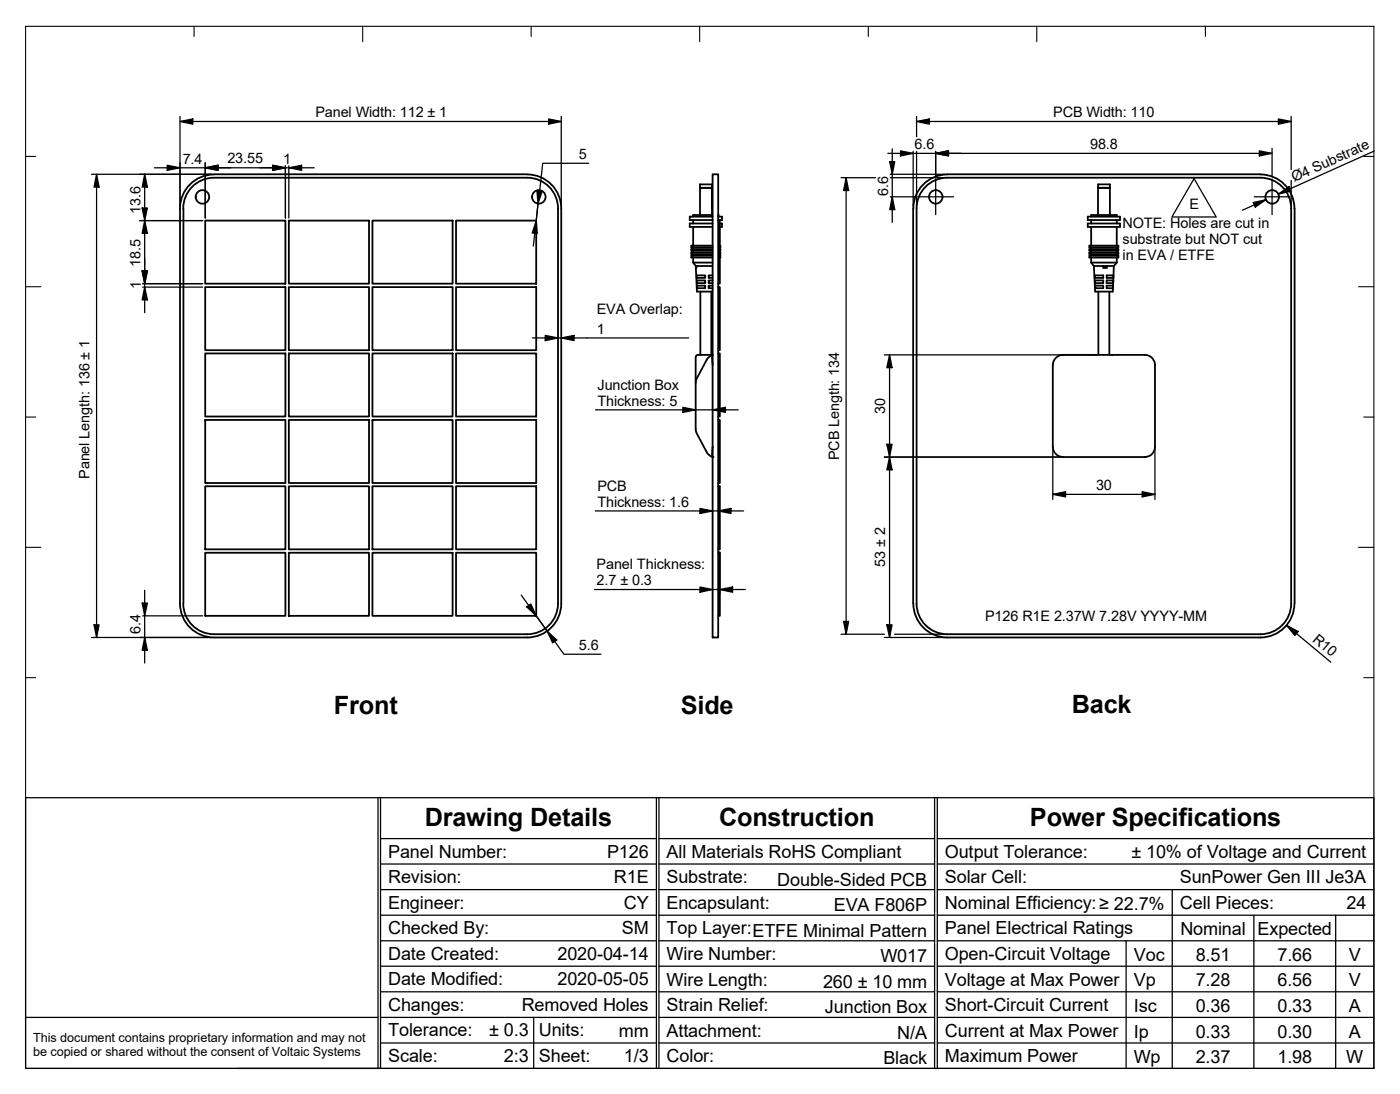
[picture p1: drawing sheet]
<svg xmlns="http://www.w3.org/2000/svg" width="274mm" height="214mm" viewBox="0 0 274 214" stroke-linecap="round" stroke-linejoin="round" font-family="sans-serif">
<!-- layer: Visible (ISO) -->
<g fill="none" stroke="#000" stroke-width=".35">
<path d="M41.9 34.1a6.6 6.6 0 0 0-6.7 6.7v77.3a6.6 6.6 0 0 0 6.7 6.7h61.3a6.6 6.6 0 0 0 6.7-6.7v-77.3M41.9 34.1h61.3M103.2 34.1a6.6 6.6 0 0 1 6.7 6.7M137.1 36.8h2.3M137.1 36.8h.1M139.3 36.8h.1M139.5 34.1h1.1v90.7h-1.1zM185.5 34.1h61.3M185.5 34.1a6.6 6.6 0 0 0-6.7 6.7v77.3a6.7 6.7 0 0 0 6.7 6.7h61.3a6.6 6.6 0 0 0 6.6-6.7l.1-77.3M215 36.8h2.3M215 36.8h.1M217.2 36.8h.1"/>
<path d="M246.8 34.1a6.6 6.6 0 0 1 6.6 6.7M35.9 40.8a6 6 0 0 1 6-6h61.3a6 6 0 0 1 6.1 6M35.9 40.8v77.3M40.2 43.2h15.7v12.3h-15.7zM40.2 56.2h15.7v12.3h-15.7zM56.6 56.2h15.6v12.3h-15.6zM56.6 43.2h15.6v12.3h-15.6zM72.9 43.2h15.7v12.3h-15.7zM72.9 56.2h15.7v12.3h-15.7zM89.3 56.2h15.7v12.3h-15.7zM89.3 43.2h15.7v12.3h-15.7zM109.3 40.8v77.3a6 6 0 0 1-6.1 6h-61.3a6 6 0 0 1-6-6"/>
<path d="M135.7 50.4v1l.5 .7M135.7 51.4h3.8M135.7 43.1v.6M135.7 44.4v3.7M135.7 48.4v.4M135.7 49.1v.3M135.7 49.7v.4M136.2 52.1l.1 .3M136.2 52.1v.3M136.2 52.4l.3 4.7h3M136.3 52.1h3.2M136.3 52.1v.3h-.1"/>
<path d="M136.4 53.9h1.7v.5h-1.7zM136.5 54.9h1.6v.5h-1.6zM136.5 55.9h1.6v.5h-1.6zM137.1 42.1v-6h2.3v6M137.1 57.1v12.4M139.3 57.1v12.4M139.5 54.9h-.8v.5h.8M139.5 55.9h-.8v.5h.8M139.5 53.9h-.8v.5h.8M139.5 50.1h-4.1v.3h4.1M139.5 49.4h-4.1v.3h4.1M139.5 48.8h-4.1v.3h4.1"/>
<path d="M139.5 48.1h-4.1v.3h4.1M139.5 43.7h-4.5v.7h4.5M139.5 42.4h-4.5v.7h4.5M139.5 42.1h-3.8v.3M140.6 43.2h.3v12.3h-.3M140.6 56.2h.3v12.3h-.3M140.6 42.4h.8v.7h-.8M140.6 42.1l.1 .3M140.7 43.1v.1M140.9 50.1h.1v.3h-.1M140.9 49.4h.1v.3h-.1M140.9 48.8h.1v.3h-.1"/>
<path d="M140.9 48.1h.1v.3h-.1M140.9 43.7h.5v.7h-.5M213 43.7h6.3v.7h-6.3zM213 42.4h6.3v.7h-6.3zM213.3 50.1h5.7v.3h-5.7zM213.3 49.4h5.7v.3h-5.7zM213.3 48.8h5.7v.3h-5.7zM213.3 48.1h5.7v.3h-5.7zM213.6 51.4h5.1M213.6 42.4v-.3h5.1v.3M213.6 51.4l.6 .7M213.6 43.1v.6"/>
<path d="M213.6 44.4v3.7M213.6 48.4v.4M213.6 49.1v.3M213.6 49.7v.4M213.6 50.4v1M214.2 52.1l.2 5h3.5l.2-5M214.2 52.1h1.8M214.3 53.9h1.7v.5h-1.7zM214.4 54.9h1.6v.5h-1.6zM214.4 55.9h1.6v.5h-1.5zM215 42.1v-6h2.3v6M215.1 57.1v12.4"/>
<path d="M216 52.1h.7v.3h-.7M216 52.1v.3M216.7 55.9h1.2v.5h-1.2zM216.7 53.9h1.3v.5h-1.3zM216.7 54.9h1.3l-.1 .5h-1.2zM216.7 52.1h1.4M217.2 57.1v12.4M218.7 51.4l-.6 .7M218.7 43.1v.6M218.7 44.4v3.7M218.7 48.4v.4M218.7 49.1v.3"/>
<path d="M218.7 49.7v.4M218.7 50.4v1M252.8 40.8v77.3a6 6 0 0 1-6 6h-61.3a6 6 0 0 1-6-6v-77.3a6 6 0 0 1 6-6h61.3a6 6 0 0 1 6 6M40.2 69.2h15.7v12.3h-15.7zM56.6 69.2h15.6v12.3h-15.6zM72.9 69.2h15.7v12.3h-15.7zM89.3 69.2h15.7v12.3h-15.7zM136.4 74l-.2 .9M136.6 69.5h2.9M136.6 69.5h-.2l-.2 .4v14.1l.2 .9M138.4 70.4l-1.9 3.6M139.5 69.5a1.99 1.99 0 0 0-1.2 .9"/>
<path d="M139.5 69.5l-.1 .6 .1 1.4M140.6 69.2h.3v12.3h-.3M206.7 70.1l.6-.5 .7-.1h16.2a1.99 1.99 0 0 1 1.9 1.9v16.2a1.99 1.99 0 0 1-1.9 1.9h-16.2a2.07 2.07 0 0 1-1.9-1.9v-16.2l.2-.7zM214.6 69.5h-.2M217.7 69.5h.2M40.2 82.2h15.7v12.3h-15.7zM40.2 95.2h15.7v12.3h-15.7zM56.6 82.2h15.6v12.3h-15.6zM56.6 95.2h15.6v12.3h-15.6zM72.9 82.2h15.7v12.3h-15.7zM72.9 95.2h15.7v12.3h-15.7zM89.3 95.2h15.7v12.3h-15.7z"/>
<path d="M89.3 82.2h15.7v12.3h-15.7zM136.5 84.9l1.9 3.6M138.3 88.5a1.99 1.99 0 0 0 1.2 .9M139.5 87.5l-.1 1.4 .1 .6M140.6 82.2h.3v12.3h-.3M140.6 95.2h.3v12.3h-.3M40.2 108.2h15.7v12.3h-15.7zM56.6 108.2h15.6v12.3h-15.6zM72.9 108.2h15.7v12.3h-15.7zM89.3 108.2h15.7v12.3h-15.7zM140.6 108.2h.3v12.3h-.3"/>
<circle cx="39.6" cy="38.5" r="1.32"/>
<circle cx="105.5" cy="38.5" r="1.32"/>
<circle cx="183.2" cy="38.5" r="1.32"/>
<circle cx="249.1" cy="38.5" r="1.32"/>
</g>
<g fill="#000">
<circle cx="139.3" cy="69.5" r=".18"/>
<circle cx="139.5" cy="89.5" r=".18"/>
</g>
<!-- layer: Border (ISO) -->
<g fill="none" stroke="#000" stroke-width=".21">
<path d="M5 5.2h264v203.9h-264zM38 5.2v1.9M71 5.2v2.9M104 5.2v1.9M137 5.2v2.9M170 5.2v1.9M203 5.2v2.9M236 5.2v1.9M5 30.6h2M267 30.6h2M5 56.1h3M266 56.1h3"/>
<path d="M5 81.6h2M267 81.6h2M5 107.1h3M266 107.1h3M5 132.6h2M267 132.6h2"/>
</g>
<!-- layer: Title (ISO) -->
<g fill="none" stroke="#000" stroke-width=".25">
<path d="M5 156.1h264v53h-264zM74 156.1v53M74.5 156.1v53h-28M128.5 156.1v53M129 156.1v53M183 156.1v53M183.5 156.1v53M74.5 164.1h54M74.5 169.1h54M74.5 174.1h54M74.5 179.1h54M129 164.1h54"/>
<path d="M129 169.1h54M129 174.1h54M129 179.1h54M183.5 164.1h85.5M183.5 169.1h85.5M183.5 174.1h85.5M183.5 179.1h85.5M229.5 174.1v35M245.5 179.1v30M261.5 179.1v30M5 199.1h69M74.5 199.1h54"/>
<path d="M74.5 184.1h54M74.5 189.1h54M74.5 194.1h54M104.5 199.1v10M129 199.1h54M129 184.1h54M129 189.1h54M129 194.1h54M183.5 199.1h85.5M183.5 184.1h85.5M183.5 189.1h85.5M183.5 194.1h85.5"/>
<path d="M220.5 184.1v25M74.5 204.2h54M129 204.2h54M183.5 204.2h85.5"/>
</g>
<!-- layer: Sketch Geometry (ISO) -->
<path d="M105.3 39.9l-.3 3.3M105 120.5l2.1 3" fill="none" stroke="#000" stroke-width=".25"/>
<!-- layer: Dimension (ISO) -->
<g fill="none" stroke="#000" stroke-width=".25">
<path d="M17.9 34.1h23.5M18.9 34.1l.5 2.5h-1zM18.9 34.1v90.7M28.3 34.1l.6 2.5h-1.1zM28.3 34.1v27.1M30.2 32.8h31.3M32.7 32.3l2.5 .5-2.5 .5zM35.2 23.8l2.5-.5v1zM35.2 22.8v17.5M35.2 23.8h74.7M40.2 32.8l2.5-.5v1zM40.2 31.9v10.8"/>
<path d="M53.4 32.3l2.5 .5-2.5 .5zM55.9 32.5v10.2M56.6 32.8l2.5-.5v1zM56.6 32.5v10.2M105.1 37.3l1.1 .1-.9 2.5zM107.4 23.3l2.5 .5-2.5 .5zM109.9 22.8v17.5M115.3 32h-9l-1.9 16.2M164.7 34.8h6.7M165.7 34.8l.5 2.5h-1zM165.7 34.8v89.3M173.8 30h75.3"/>
<path d="M174.2 31.6h1l-.5 2.5zM174.3 34.1h10.7M174.3 34.8h10.7M174.3 38.5h4.9M174.7 38.5l.5 2.5h-1zM174.7 29.1v14.4M176.3 29.5l2.5 .5-2.5 .5zM178.8 29.6v10.7M179.5 23.8l2.5-.5v1zM179.5 23.8h73.3M179.5 22.8v4M179.5 29.6v10.7"/>
<path d="M183.2 30l2.5-.5v1zM183.2 29.6v4.9M245.4 39.7l2.5-.6-2.1 1.4zM246.6 29.5l2.5 .5-2.5 .5zM247.9 39.1l-4.6 2M249.1 29v5.5M250.3 23.3l2.5 .5-2.5 .5zM250.3 38l2.1-1.5 .4 .9zM252.8 22.8v10.4M252.8 35.3v2.4M252.8 38v2.3M269.1 29.6l-18.8 8.4 2.3-1"/>
<path d="M27.3 43.2h12.4M27.8 40.7h1.1l-.6 2.5zM27.8 53h1.1l-.6 2.5zM27.9 55.5h11.8M27.9 56.2h11.8M28.3 43.2l.6 2.5h-1.1zM28.3 56.2l.6 2.5h-1.1zM105 43.2l.2 2.5-1-.1zM104.2 66.1h30.6M106.8 65.7l2.5 .4-2.5 .6zM109.9 66.1l2.5-.4v1zM133.7 79.7l2.5 .5-2.5 .5z"/>
<path d="M173.1 69.5h41M174.2 69.5l.5 2.5h-1.1zM174.2 69.5v55.3M116.6 80.2h27.9M137.1 99.5l2.4 .5-2.4 .5zM139.5 80.2l2.5-.5v1zM173.1 89.5h34.5M173.6 87h1.1l-.5 2.5zM174.2 89.5l.5 2.5h-1.1zM206.1 96.8l2.5-.6v1.1zM206.1 96.8h20M206.1 87.9v9.9"/>
<path d="M223.6 96.2l2.5 .6-2.5 .5zM226.1 87.9v9.9M27.8 118h1.1l-.6 2.5zM28.3 115.5v14.3M102.1 116.5l8.3 11.6h7.3M103.1 118.8l.8-.6 1.1 2.3zM116.4 115.4h29.5M116.6 100h29M137.1 114.9l2.4 .5-2.4 .5zM140.6 100l2.5-.5v1zM140.9 115.4l2.5-.5v1zM140.9 108v8.4"/>
<path d="M17.9 124.8h23.5M18.4 122.3h1l-.5 2.5zM27.9 120.5h11.8M28.3 124.8l.6 2.5h-1.1zM107.1 123.5l1.9 1.8-.8 .5zM164.7 124.1h8.4M165.2 121.6h1l-.5 2.5zM173.1 124.8h11.9M173.6 122.3h1.1l-.5 2.5zM175.2 124.1h9.8M251.9 122.4l2.3 1.2-.7 .8zM251.9 122.4l8.7 7.2"/>
</g>
<g fill="#000">
<path d="M18.9 34.1l.5 2.5h-1z" fill-rule="evenodd"/>
<path d="M28.3 34.1l.6 2.5h-1.1z" fill-rule="evenodd"/>
<path d="M32.7 32.3l2.5 .5-2.5 .5z" fill-rule="evenodd"/>
<path d="M35.2 23.8l2.5-.5v1z" fill-rule="evenodd"/>
<path d="M40.2 32.8l2.5-.5v1z" fill-rule="evenodd"/>
<path d="M40.2 32.8l2.5-.5v1z" fill-rule="evenodd"/>
<path d="M53.4 32.3l2.5 .5-2.5 .5z" fill-rule="evenodd"/>
<path d="M53.4 32.3l2.5 .5-2.5 .5z" fill-rule="evenodd"/>
<path d="M56.6 32.8l2.5-.5v1z" fill-rule="evenodd"/>
<path d="M105.1 37.3l1.1 .1-.9 2.5z" fill-rule="evenodd"/>
<path d="M107.4 23.3l2.5 .5-2.5 .5z" fill-rule="evenodd"/>
<path d="M165.7 34.8l.5 2.5h-1z" fill-rule="evenodd"/>
<path d="M174.2 31.6h1l-.5 2.5z" fill-rule="evenodd"/>
<path d="M176.3 29.5l2.5 .5-2.5 .5z" fill-rule="evenodd"/>
<path d="M179.5 23.8l2.5-.5v1z" fill-rule="evenodd"/>
<path d="M183.2 30l2.5-.5v1z" fill-rule="evenodd"/>
<path d="M183.2 30l2.5-.5v1z" fill-rule="evenodd"/>
<path d="M246.6 29.5l2.5 .5-2.5 .5z" fill-rule="evenodd"/>
<path d="M250.3 23.3l2.5 .5-2.5 .5z" fill-rule="evenodd"/>
<path d="M250.3 38l2.1-1.5 .4 .9z" fill-rule="evenodd"/>
<path d="M27.8 40.7h1.1l-.6 2.5z" fill-rule="evenodd"/>
<path d="M27.8 53h1.1l-.6 2.5z" fill-rule="evenodd"/>
<path d="M27.8 53h1.1l-.6 2.5z" fill-rule="evenodd"/>
<path d="M28.3 43.2l.6 2.5h-1.1z" fill-rule="evenodd"/>
<path d="M28.3 56.2l.6 2.5h-1.1z" fill-rule="evenodd"/>
<path d="M105 43.2l.2 2.5-1-.1z" fill-rule="evenodd"/>
<path d="M174.7 38.5l.5 2.5h-1z" fill-rule="evenodd"/>
<path d="M245.4 39.7l2.5-.6-2.1 1.4z" fill-rule="evenodd"/>
<path d="M106.8 65.7l2.5 .4-2.5 .6z" fill-rule="evenodd"/>
<path d="M109.9 66.1l2.5-.4v1z" fill-rule="evenodd"/>
<path d="M139.5 80.2l2.5-.5v1z" fill-rule="evenodd"/>
<path d="M174.2 69.5l.5 2.5h-1.1z" fill-rule="evenodd"/>
<path d="M133.7 79.7l2.5 .5-2.5 .5z" fill-rule="evenodd"/>
<path d="M140.6 100l2.5-.5v1z" fill-rule="evenodd"/>
<path d="M173.6 87h1.1l-.5 2.5z" fill-rule="evenodd"/>
<path d="M174.2 89.5l.5 2.5h-1.1z" fill-rule="evenodd"/>
<path d="M206.1 96.8l2.5-.6v1.1z" fill-rule="evenodd"/>
<path d="M223.6 96.2l2.5 .6-2.5 .5z" fill-rule="evenodd"/>
<path d="M27.8 118h1.1l-.6 2.5z" fill-rule="evenodd"/>
<path d="M103.1 118.8l.8-.6 1.1 2.3z" fill-rule="evenodd"/>
<path d="M137.1 99.5l2.4 .5-2.4 .5z" fill-rule="evenodd"/>
<path d="M137.1 114.9l2.4 .5-2.4 .5z" fill-rule="evenodd"/>
<path d="M140.9 115.4l2.5-.5v1z" fill-rule="evenodd"/>
<path d="M18.4 122.3h1l-.5 2.5z" fill-rule="evenodd"/>
<path d="M28.3 124.8l.6 2.5h-1.1z" fill-rule="evenodd"/>
<path d="M107.1 123.5l1.9 1.8-.8 .5z" fill-rule="evenodd"/>
<path d="M165.2 121.6h1l-.5 2.5z" fill-rule="evenodd"/>
<path d="M173.6 122.3h1.1l-.5 2.5z" fill-rule="evenodd"/>
<path d="M251.9 122.4l2.3 1.2-.7 .8z" fill-rule="evenodd"/>
</g>
<!-- layer: Center Mark (ISO) -->
<path d="M179.7 38.5h7M183.2 35v7M245.6 38.5h7M249.1 35v7" fill="none" stroke="#000" stroke-width=".25"/>
<!-- layer: Symbol (ISO) -->
<path d="M233.8 35l4.3 7.5h-8.7z" fill="none" stroke="#000" stroke-width=".25"/>
<g font-size="4.9">
<text x="65.4" y="139.7">Front</text>
<text x="133.3" y="139.8">Side</text>
<text x="209.9" y="139.5">Back</text>
<text x="83.1" y="161.6">Drawing Details</text>
<text x="140.8" y="161.7">Construction</text>
<text x="201.6" y="161.7">Power Specifications</text>
</g>
<g font-size="3.5">
<text x="76" y="167.9">Panel Number:</text>
<text x="118.9" y="167.9">P126</text>
<text x="130.5" y="167.9">All Materials RoHS Compliant</text>
<text x="185" y="167.9">Output Tolerance:</text>
<text x="221.5" y="167.9">± 10% of Voltage and Current</text>
<text x="76" y="172.9">Revision:</text>
<text x="120.2" y="172.9">R1E</text>
<text x="130.5" y="172.9">Substrate:</text>
<text x="152.2" y="173.4">Double-Sided PCB</text>
<text x="185" y="172.9">Solar Cell:</text>
<text x="231" y="172.9">SunPower Gen III Je3A</text>
<text x="76" y="177.9">Engineer:</text>
<text x="122.1" y="177.9">CY</text>
<text x="130.5" y="177.9">Encapsulant:</text>
<text x="163.3" y="178.4">EVA F806P</text>
<text x="185" y="177.9">Nominal Efficiency:≥ 22.7%</text>
<text x="231" y="177.9">Cell Pieces:</text>
<text x="263.6" y="177.9">24</text>
<text x="76" y="182.9">Checked By:</text>
<text x="121.7" y="182.9">SM</text>
<text x="130.5" y="182.9">Top Layer:ETFE Minimal Pattern</text>
<text x="185" y="182.9">Panel Electrical Ratings</text>
<text x="231.1" y="183.1">Nominal</text>
<text x="246.2" y="183.1">Expected</text>
<text x="76" y="187.9">Date Created:</text>
<text x="109.1" y="187.9">2020-04-14</text>
<text x="130.5" y="187.9">Wire Number:</text>
<text x="172.4" y="188.3">W017</text>
<text x="185" y="187.9">Open-Circuit Voltage</text>
<text x="222" y="188.1">Voc</text>
<text x="234.1" y="188.1">8.51</text>
<text x="250.1" y="188.1">7.66</text>
<text x="264.1" y="188.1">V</text>
<text x="76" y="192.9">Date Modified:</text>
<text x="76" y="197.9">Changes:</text>
<text x="102.2" y="197.9">Removed Holes</text>
<text x="109.1" y="192.9">2020-05-05</text>
<text x="130.5" y="192.9">Wire Length:</text>
<text x="130.5" y="197.9">Strain Relief:</text>
<text x="161.1" y="193.4">260 ± 10 mm</text>
<text x="185" y="192.9">Voltage at Max Power</text>
<text x="185" y="197.9">Short-Circuit Current</text>
<text x="222" y="193.1">Vp</text>
<text x="234.1" y="193.1">7.28</text>
<text x="250.1" y="193.1">6.56</text>
<text x="264.1" y="193.1">V</text>
<text x="76" y="202.8">Tolerance:</text>
<text x="95.7" y="202.8">± 0.3</text>
<text x="105.5" y="202.8">Units:</text>
<text x="121.2" y="202.9">mm</text>
<text x="130.5" y="202.9">Attachment:</text>
<text x="161.5" y="198.3">Junction Box</text>
<text x="175.7" y="203.3">N/A</text>
<text x="185" y="202.9">Current at Max Power</text>
<text x="222" y="198.1">Isc</text>
<text x="222" y="203.1">Ip</text>
<text x="234.1" y="198.1">0.36</text>
<text x="234.1" y="203.1">0.33</text>
<text x="250.1" y="198.1">0.33</text>
<text x="250.1" y="203.1">0.30</text>
<text x="264.1" y="198.1">A</text>
<text x="264.1" y="203.1">A</text>
<text x="76" y="207.9">Scale:</text>
<text x="98.6" y="207.8">2:3</text>
<text x="105.5" y="207.8">Sheet:</text>
<text x="122.1" y="207.9">1/3</text>
<text x="130.5" y="207.9">Color:</text>
<text x="173" y="208.3">Black</text>
<text x="185" y="207.9">Maximum Power</text>
<text x="222" y="208.1">Wp</text>
<text x="234.1" y="208.1">2.37</text>
<text x="250.1" y="208.1">1.98</text>
<text x="263.6" y="208.1">W</text>
</g>
<g font-size="2.8">
<text x="61.8" y="23">Panel Width: 112 ± 1</text>
<text x="206.2" y="23">PCB Width: 110</text>
<text x="179.1" y="29.2">6.6</text>
<text x="213.4" y="29.2">98.8</text>
<text x="35.8" y="32">7.4</text>
<text x="44.5" y="32">23.55</text>
<text x="55.4" y="32">1</text>
<text x="113.3" y="31.1">5</text>
<text x="253.4" y="35.6" transform="rotate(-24 253.4 35.6)">Ø4 Substrate</text>
<text x="27.5" y="41.9" transform="rotate(-90 27.5 41.9)">13.6</text>
<text x="173.9" y="38.3" transform="rotate(-90 173.9 38.3)">6.6</text>
<text x="232.9" y="41">E</text>
<text x="219.8" y="44.6">NOTE: Holes are cut in</text>
<text x="219.8" y="47.8">substrate but NOT cut</text>
<text x="27.5" y="52.2" transform="rotate(-90 27.5 52.2)">18.5</text>
<text x="219.8" y="50.9">in EVA / ETFE</text>
<text x="27.6" y="56.6" transform="rotate(-90 27.6 56.6)">1</text>
<text x="116.8" y="65.4">1</text>
<text x="116.8" y="61.5">EVA Overlap:</text>
<text x="117" y="76.3">Junction Box</text>
<text x="117" y="79.4">Thickness: 5</text>
<text x="173.3" y="81" transform="rotate(-90 173.3 81)">30</text>
<text x="17.5" y="93.7" transform="rotate(-90 17.5 93.7)">Panel Length: 136 ± 1</text>
<text x="164.3" y="90.1" transform="rotate(-90 164.3 90.1)">PCB Length: 134</text>
<text x="214.6" y="95.9">30</text>
<text x="117" y="99.2">Thickness: 1.6</text>
<text x="117" y="96.1">PCB</text>
<text x="116.8" y="111.4">Panel Thickness:</text>
<text x="173.3" y="111" transform="rotate(-90 173.3 111)">53 ± 2</text>
<text x="116.8" y="114.6">2.7 ± 0.3</text>
<text x="27.5" y="124.1" transform="rotate(-90 27.5 124.1)">6.4</text>
<text x="192.9" y="121.6">P126 R1E 2.37W 7.28V YYYY-MM</text>
<text x="256.8" y="125.4" transform="rotate(40 256.8 125.4)">R10</text>
<text x="113.3" y="127.2">5.6</text>
</g>
<g font-size="2.5">
<text x="6.5" y="203.9">This document contains proprietary information and may not</text>
<text x="6.5" y="206.6">be copied or shared without the consent of Voltaic Systems</text>
</g>
</svg>
